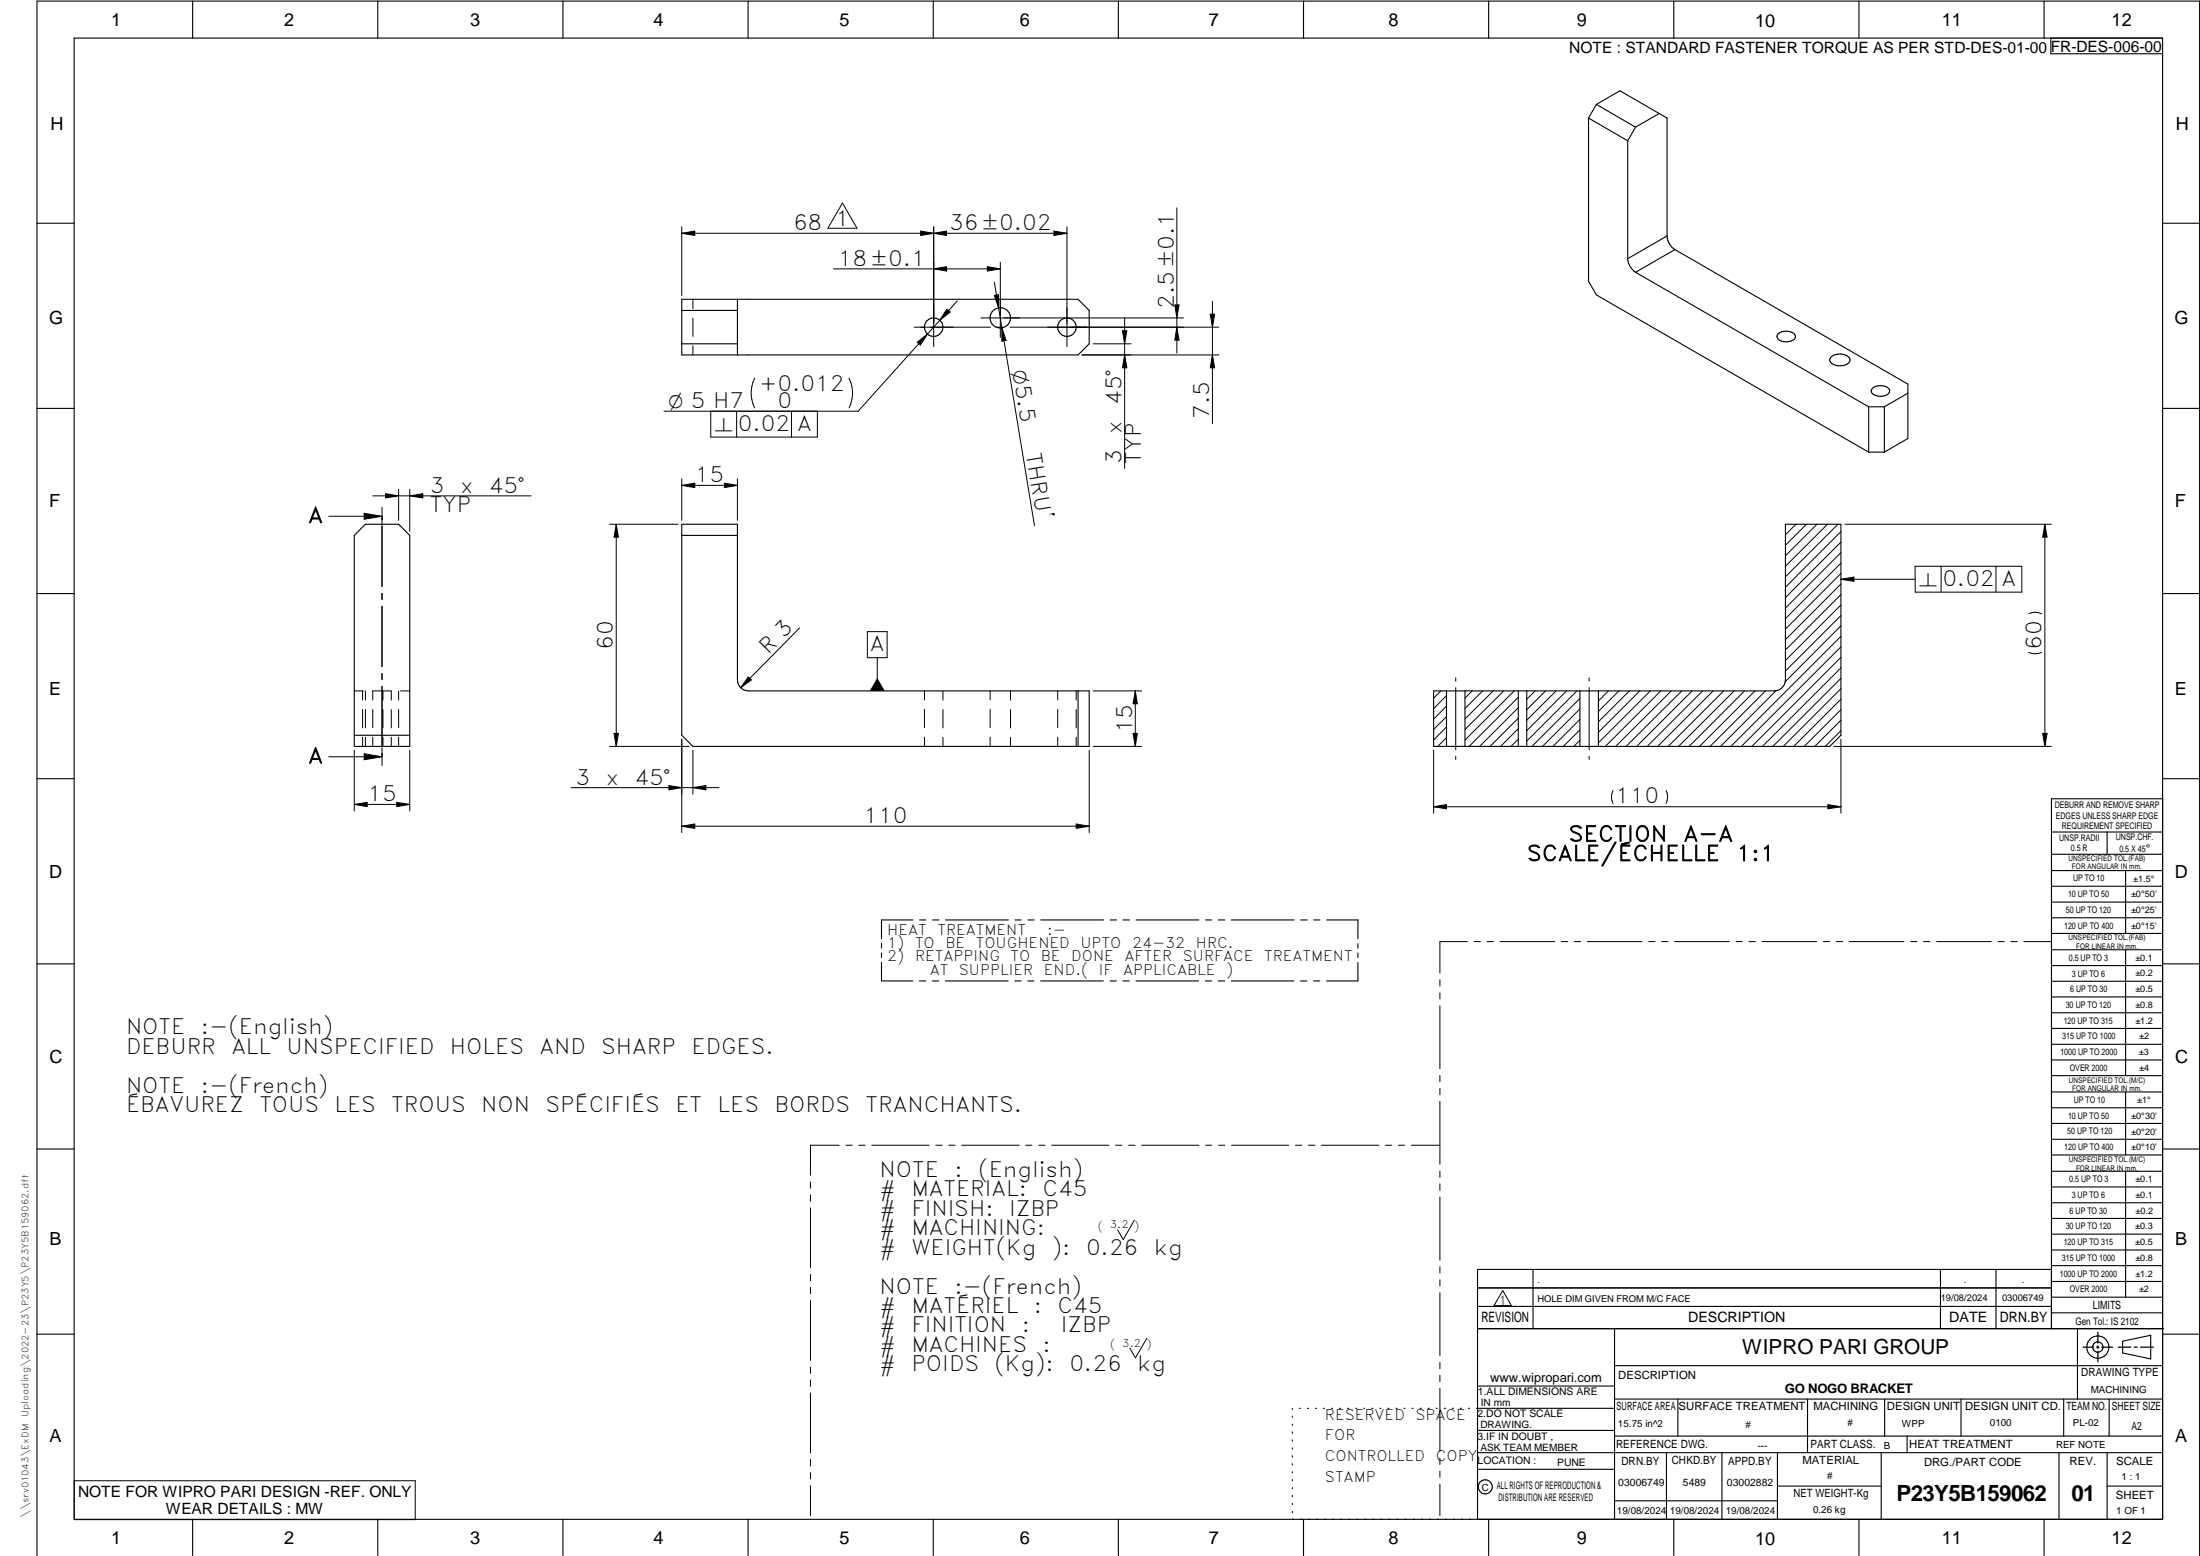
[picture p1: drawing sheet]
<svg xmlns="http://www.w3.org/2000/svg" width="594mm" height="420mm" viewBox="0 0 594 420" stroke-linecap="round" stroke-linejoin="round" font-family="sans-serif">
<g fill="none" stroke="#000" stroke-width=".3">
<path d="M20 10.3h564v400h-564zM52 .3v10M102 .3v10M152 .3v10M202 .3v10M252 .3v10M302 .3v10M352 .3v10M402 .3v10M452 .3v10M502 .3v10M552 .3v10"/>
<path d="M553.8 10.3v4.2h30.2M429 31.9l10.5 6.1M429 31.9v44l2.1 3.7 73.5 42.5M431.1 28.2l6.3-3.7 12.8 7.4v31.8M431.1 28.2l10.6 6.1M431.1 28.2l-2.1 3.7M439.5 38v31.8M441.7 34.3l-2.2 3.7M448 30.6l-6.3 3.7M10 60.3h10M439.5 69.8l.3 1.2 .5 1.2 1.4 1.3M441.7 73.5l62.9 36.4"/>
<path d="M450.2 63.7l.4 1.8 .8 1.1 .9 .8M450.2 63.7l-10.7 6.2M452.3 67.4l62.9 36.3v14.7l-6.4 3.7M452.3 67.4l-10.6 6.1M584 60.3h10M184.1 83.8h15M184.1 80.8h107l3 3v9l-3 3h-107zM184.1 92.8h15M199.1 80.8v15M480.2 90.1a3.4 3.4 0 0 1 4.6 .4 1.53 1.53 0 0 1-1.8 1.7l-.7 .1a2.15 2.15 0 0 1-2.5-1.5zM494.6 96.3a3.7 3.7 0 0 1 4.9 .5 1.68 1.68 0 0 1-1.8 1.9l-.7 .1a2.7 2.7 0 0 1-2.9-1.4l.2-.8zM10 110.3h10"/>
<path d="M504.6 109.9v12.2M504.6 109.9h4.2M505.6 104.9a3.4 3.4 0 0 1 4.6 .3 1.57 1.57 0 0 1-1.8 1.8h-.6a2.18 2.18 0 0 1-2.5-1.4zM508.8 109.9v12.2M515.2 106.2l-6.4 3.7M584 110.3h10M504.6 122.1h4.2M95.7 144.6l3-3h8.9l3.1 3v56.9h-15zM184.1 144.6h15M184.1 141.6h15v42a2.98 2.98 0 0 0 3 3h92v14.9h-107l-3-3zM10 160.3h10M584 160.3h10"/>
<path d="M95.7 198.5h15M291.1 186.6v14.9M387.1 186.6h92a3.1 3.1 0 0 0 3-3v-42h15v56.9l-3 3h-107zM390.6 186.6v14.9M395.6 186.6v14.9M410 186.6v14.9M412.3 186.6v14.9M426.6 186.6v14.9M431.6 186.6v14.9M10 210.3h10M584 215.7h-30v143.1M584 210.3h10"/>
<path d="M554 224.7h30M554 230.7h30M554 235.1h30M554 239.3h30M569 224.7v6M574 235.1v17M238 254.8v1.2M238 257.3v1.2M238 259.8v5.1h8.5M246.5 248.4h-8.5v5M248.3 248.4h1.7M251.8 248.4h1.7"/>
<path d="M255.3 248.4h17M274.1 248.4h1.7M277.6 248.4h1.7M281 248.4h17M299.8 248.4h1.7M303.3 248.4h1.7M306.8 248.4h16.9M325.5 248.4h1.7M329 248.4h1.7M332.5 248.4h17M351.2 248.4h1.8M354.7 248.4h1.7"/>
<path d="M358.3 248.4h8.4v5.1M366.7 259.9v5h-8.5M366.7 254.8v1.2M366.7 257.3v1.3M554 243.6h30M554 247.8h30M554 252.1h30M554 256.5h30M574 256.5v33.9M10 260.3h10M248.3 264.9h1.7M251.8 264.9h1.7"/>
<path d="M255.3 264.9h16.9M274 264.9h1.7M277.5 264.9h1.7M281 264.9h16.9M299.8 264.9h1.6M303.2 264.9h1.8M306.7 264.9h17M325.5 264.9h1.7M329 264.9h1.7M332.5 264.9h16.9M351.2 264.9h1.7M354.7 264.9h1.7"/>
<path d="M554 260.7h30M554 265h30M554 269.2h30M554 273.5h30M554 277.7h30M584 260.3h10M554 282h30M554 286.2h30M554 290.4h30M554 294.9h30M554 299.1h30M574 294.9v17"/>
<path d="M10 310.3h10M554 303.4h30M554 307.6h30M554 311.9h30M554 316.3h30M574 316.3v34M584 310.3h10M554 320.5h30M554 324.8h30M554 329h30M554 333.2h30M554 337.5h30"/>
<path d="M399 358.8h185.2M399 352.8h155M399 347.8h155M414 342.8v16M436 358.8v51.5M524 342.8v16M539 342.8v16M554 341.8h30M554 346h30M554 350.3h30M554 354.5h30M554 342.8h-155v67.5"/>
<path d="M561 358.8v19M10 360.3h10M399 374.3h37M436 377.8h148M453.1 377.8v10M488.1 377.8v14.5M508.9 377.8v10M529.5 377.8v10M557.3 377.8v10M569.5 377.8v10M573.2 362.2l7.6-1.6v6.3l-7.6-1.6zM584 368.8h-148"/>
<path d="M584 360.3h10M349 380.3v.3M349 382.4v.3M349 384.6v.3M349 386.7v.3M349 388.8v.3M349 391v.3M349 393.1v.3M349 395.3v.3M349 397.4v.3M349 399.5v.3M350.9 380.3h.2"/>
<path d="M353.1 380.3h.2M355.2 380.3h.3M357.4 380.3h.3M359.6 380.3h.3M361.7 380.3h.3M363.9 380.3h.3M366.1 380.3h.3M368.3 380.3h.2M370.4 380.3h.3M372.6 380.3h.3M374.8 380.3h.3M376.9 380.3h.4"/>
<path d="M379.1 380.3h.3M381.3 380.3h.3M383.4 380.3h.4M385.6 380.3h.3M387.8 380.3h.3M390 380.3h.3M392.2 380.3h.3M394.3 380.3h.3M396.5 380.3h.3M398.7 380.3h37.3M399 396.7h37M399 392.3h185"/>
<path d="M399 386.2h37M436 387.8h148M450 392.3v18M465 392.3v18M480 392.3v18M508 392.3v18M515 387.8v4.5M556 392.3v18M569 392.3v18M52 410.3v9.7M102 410.3v9.7M152 410.3v9.7"/>
<path d="M202 410.3v9.7M252 410.3v9.7M302 410.3v9.7M349 401.7v.3M349 403.8v.4M349 406v.3M349 408.1v.3M352 410.3v9.7M402 410.3v9.7M436 405.3h44M452 410.3v9.7M480 401.3h28"/>
<path d="M502 410.3v9.7M552 410.3v9.7M569 401.3h15M10 420v-419.7h584v419.7"/>
<circle cx="252.1" cy="88.3" r="2.5"/>
<circle cx="270.1" cy="85.8" r="2.75"/>
<circle cx="288.1" cy="88.3" r="2.5"/>
<circle cx="566.5" cy="363.7" r="1.39"/>
<circle cx="566.5" cy="363.8" r="3"/>
<circle cx="401.1" cy="401.5" r="1.9"/>
</g>
<g fill="none" stroke="#000" stroke-width=".27">
<path d="M227.5 54.8l3.9 6.8h-7.8zM317.8 56.1v39.2M184.1 63l3.5-.6v1.2zM184.1 61.3v18.5M184.1 63h104M225 72.6h45.1M248.6 62.4l7 1.2v-1.2l-7 1.2zM252.1 61.3v32.3M252.1 72.6l3.5-.6v1.2zM266.6 72l3.5 .6-3.5 .6zM268.5 76.2l10.9 65.8M268.5 79.8l1.2-.2v3.5z"/>
<path d="M270.1 70.8v20.3M284.6 62.4l3.5 .6-3.5 .6zM288.1 61.3v32.3M187.1 80.8v2.6M187.1 85.9v4.9M187.1 93.4v2.4M246.9 88.3h20.6M247.7 92.4l2.7-2.2-1.9 3zM255.7 83.5l.9 .7-2.8 2.3zM258.5 81.3l-26.8 29.7h-52.4M264.9 85.9h54.7M269.2 88.3h1.8"/>
<path d="M270.5 88.6l1.2 3.3-1.2 .2zM272.7 88.3h56.4M295.2 92.8h10.2M303.1 89.3h1.2l-.6 3.5zM303.7 95.8l.6 3.5h-1.2zM303.7 85.9v40.6M317.2 82.3h1.2l-.6 3.6zM317.8 88.3l.6 3.5h-1.2zM326.8 84.8h1.2l-.6 3.5zM327.4 95.8l.6 3.5h-1.2zM327.4 81.3v33.1M329.1 95.8h-36.9"/>
<path d="M191.9 111v7h28.8v-7M198.9 111v7M203.8 102.1a9 9 0 0 0 0 8.1M213.7 111v7M229.3 102.1a9 9 0 0 1 0 8.1M88.8 139.4h14.4M98.3 138.6l4.9 .8-4.9 .8zM100.7 133.9h42.7M103.2 137v4.8M104.1 133.3l3.5 .6-3.5 .6zM107.6 132.1v8.4M110.7 133.9l3.5-.6v1.2z"/>
<path d="M110.7 132.1v11.4M184.1 129.3v11.2M184.1 131.1l3.5-.6v1.2zM184.1 131.1h15M195.6 130.5l3.5 .6-3.5 .6zM199.1 129.3v11.2M103.2 142v16.4M164.6 141.6h18.5M166.4 141.6v59.9M166.4 141.6l.6 3.4h-1.2zM485 141.6l-2.9 2.8M487.8 141.6l-5.7 5.6"/>
<path d="M490.6 141.6l-8.5 8.5M493.5 141.6l-11.4 11.3M496.3 141.6l-14.2 14.1M497.1 156.4l3.5-.6v1.2zM497.1 156.4h20.1M497.1 143.6l-15 15M497.1 146.4l-15 15M497.1 149.2l-15 15M497.1 152.1l-15 14.9M497.1 154.9l-15 15M497.1 157.7l-15 15M498.2 141.6h55.7"/>
<path d="M517.1 152.9h28.9v7h-28.8zM524.2 152.9v7M539 152.9v7M552.2 141.6l.6 3.4h-1.2zM552.2 141.6v59.9M103.2 160.2v1.7M103.2 163.7v16.3M215.9 169.5l-15.9 16.2M234.2 170.6h5.4v7h-5.4zM236.9 177.6v9M497.1 177.5l-24 24M497.1 171.8l-29.7 29.7"/>
<path d="M497.1 160.5l-15 15M497.1 163.4l-15 15M497.1 166.2l-15 15M497.1 169l-15 15.1M497.1 174.7l-26.9 26.8M547.8 165.7a3.8 3.8 0 0 1 3.5 0M547.8 176.1a4.1 4.1 0 0 0 3.5 0M95.7 186.6h2.4M97.9 186.6v2.4M97.9 191.6v4.9M97.9 199.1v2.4M98.7 186.6v2.5"/>
<path d="M98.7 191.6v5M98.7 199.1v2.4M100.7 191.6v4.9M100.7 199.1v2.4M103.2 181.8v1.8M103.2 185.3v16.4M103.4 186.6v2.5M103.4 191.6v5M103.4 199.1v2.4M105.6 186.6h-4.9v2.4M105.7 186.6v2.5M105.7 191.6v5"/>
<path d="M105.7 199.1v2.4M107.6 186.6v2.4M107.6 191.6v4.9M107.6 199.1v2.4M108.2 186.6h2.5M165.8 198h1.2l-.6 3.5zM184.1 199.6v25.2M202.1 182.8l.8 .8-2.9 2.1zM249.6 186.6v2.4M249.6 191.6v4.9M249.6 199.1v2.4M254.6 186.6v2.5"/>
<path d="M254.6 191.6v5M254.6 199.1v2.4M267.4 186.6v2.4M267.4 191.6v4.9M267.4 199.1v2.4M272.9 186.6v2.5M272.9 191.6v5M272.9 199.1v2.4M285.6 186.6v2.4M285.6 191.6v4.9M285.6 199.1v2.4M290.6 186.6v2.5"/>
<path d="M290.6 191.6v5M290.6 199.1v2.4M295.2 186.6h13.1M306 198h1.1l-.5 3.5zM306.6 186.6l.5 3.4h-1.1zM306.6 186.6v14.9M389.1 186.6l-2 1.9M390.6 199.1l-2.4 2.4M390.6 187.8l-3.5 3.5M390.6 190.7l-3.5 3.5M390.6 193.5l-3.5 3.5M390.6 196.3l-3.5 3.5"/>
<path d="M393.1 183v.9M393.1 185.7v16.7M397.5 186.6l-1.9 1.9M400.4 186.6l-4.8 4.7M403.2 186.6l-7.6 7.5M406.1 186.6l-10.5 10.4M408.9 186.6l-13.3 13.2M410 196.8l-4.8 4.7M410 188.3l-13.3 13.2M410 191.1l-10.5 10.4M410 199.6l-2 1.9M410 193.9l-7.6 7.6"/>
<path d="M414.5 186.6l-2.2 2.2M417.4 186.6l-5.1 5M420.2 186.6l-7.9 7.9M423 186.6l-10.7 10.7M425.8 186.6l-13.5 13.5M426.6 197.1l-4.5 4.4M426.6 188.6l-12.9 12.9M426.6 191.4l-10.1 10.1M426.6 194.3l-7.3 7.2M426.6 199.9l-1.6 1.6M429.1 183v.9M429.1 185.7v16.7"/>
<path d="M434.3 186.6l-2.7 2.7M437.2 186.6l-5.6 5.5M440 186.6l-8.4 8.3M442.8 186.6l-11.2 11.1M445.6 186.6l-14 14M448.5 186.6l-15 14.9M451.3 186.6l-15 14.9M454.1 186.6l-15 14.9M456.9 186.6l-14.9 14.9M459.8 186.6l-15 14.9M462.6 186.6l-15 14.9M465.4 186.6l-14.9 14.9"/>
<path d="M468.3 186.6l-15 14.9M471.1 186.6l-15 14.9M473.9 186.6l-15 14.9M476.8 186.6l-15 14.9M479.6 186.5l-15 15M497.1 186l-15.6 15.5M497.1 199.6v20M497.1 197.3l-4.2 4.2M497.1 180.3l-21.2 21.2M497.1 188.8l-12.7 12.7M497.1 191.6l-9.9 9.9M497.1 183.2l-18.4 18.3"/>
<path d="M497.1 194.5l-7.1 7M551.6 198h1.2l-.6 3.5zM88.8 204.3h14.4M95.7 202.6v16.4M95.7 217.2l3.4-.5v1.1zM95.7 217.2h15M98.3 203.5l4.9 .8-4.9 .8zM103.2 201.9v4.8M107.1 216.7l3.6 .5-3.6 .6zM110.7 202.6v16.4M154.2 212.7h39.9M164.6 201.5h21.4"/>
<path d="M180.6 212.1l3.5 .6-3.5 .6zM187.1 212.7l3.5-.6v1.2zM187.1 202.6v11.9M294.1 202.6v22.2M295.2 201.5h13.1M387.1 217.8l3.5-.5v1.1zM387.1 202.6v17M387.1 217.8h110M393.1 204.2v.9M429.1 204.2v.9M435.6 213.4a3.9 3.9 0 0 0 0 3.6M449.9 213.4a4.2 4.2 0 0 1 0 3.6"/>
<path d="M493.6 217.3l3.5 .5-3.5 .6zM495.2 201.5h58.7M184.1 223.1l3.5-.6v1.2zM184.1 223.1h110M290.6 222.5l3.5 .6-3.5 .6zM396.2 254.3h-7.4v8.5M398.1 254.3h1.6M401.5 254.3h1.8M405 254.3h14.8M421.6 254.3h1.7M425.1 254.3h1.7M428.6 254.3h14.8"/>
<path d="M445.2 254.3h1.7M448.7 254.3h1.7M452.2 254.3h14.8M468.8 254.3h1.7M472.3 254.3h1.7M475.8 254.3h14.8M492.4 254.3h1.7M495.8 254.3h1.8M499.4 254.3h14.7M516 254.3h1.6M519.4 254.3h1.8M522.9 254.3h14.8"/>
<path d="M539.5 254.3h1.7M543 254.3h1.7M546.5 254.3h7.4M388.8 264.5v1.8M388.8 268.1v1.6M388.8 271.6v17M388.8 290.4v1.7M388.8 293.9v1.7M388.8 297.4v17M218.9 319.2v1.6M226.6 309.2h-7.7v8.1M228.4 309.2h1.7"/>
<path d="M231.9 309.2h1.7M235.4 309.2h15.5M252.7 309.2h1.7M256.2 309.2h1.7M259.7 309.2h15.5M277 309.2h1.7M280.5 309.2h1.7M284 309.2h15.5M301.2 309.2h1.8M304.8 309.2h1.7M308.3 309.2h15.5M325.5 309.2h1.7"/>
<path d="M329.1 309.2h1.6M332.6 309.2h15.4M349.8 309.2h1.7M353.3 309.2h1.7M356.8 309.2h15.5M374.1 309.2h1.7M377.6 309.2h1.7M381.1 309.2h7.7M388.8 316.2v1.7M388.8 319.7v1.7M218.9 322.6v1.8M218.9 326.1v16.2"/>
<path d="M306.3 329.5l-3 5.2-1.5-2.6M388.8 323.2v17.1M218.9 344.1v1.8M218.9 347.6v1.7M218.9 351.2v16.1M388.8 342.1v1.6M388.8 345.6v1.7M388.8 349v17.1M405.8 348.5l2.3 4.1h-4.7zM218.9 369.1v1.7M218.9 372.6v1.8M218.9 376.1v16.2"/>
<path d="M309.7 361.4l-3.1 5.2-1.5-2.6M388.8 367.9v1.7M388.8 371.4v1.7M388.8 374.9v17M20.1 399.8h92v10.5h-92zM218.9 394.1v1.8M218.9 397.6v1.7M388.8 393.7v1.7M388.8 397.2v1.7M218.9 401.2v8.1M388.8 400.7v8.6"/>
</g>
<path d="M566.5 359.7v3M562.5 363.8h2.9M566.1 363.8h.7M566.5 363.4v.7M566.5 364.9v2.8M567.6 363.8h2.9M572 363.8h3.4M576.3 363.8h.8M578 363.8h3.5" fill="none" stroke="#000" stroke-width=".34"/>
<g fill="#000">
<path d="M184.1 63l3.5-.6v1.2zM248.6 62.4l3.5 .6-3.5 .6zM252.1 63l3.5-.6v1.2zM252.1 72.6l3.5-.6v1.2zM266.6 72l3.5 .6-3.5 .6zM268.5 79.8l1.2-.2v3.5zM284.6 62.4l3.5 .6-3.5 .6zM247.7 92.4l2.7-2.2-1.9 3zM255.7 83.5l.9 .7-2.8 2.3zM270.5 88.6l1.2 3.3-1.2 .2zM303.7 95.8l.6 3.5h-1.2zM303.1 89.3h1.2l-.6 3.5z"/>
<path d="M317.8 88.3l.6 3.5h-1.2zM317.2 82.3h1.2l-.6 3.6zM326.8 84.8h1.2l-.6 3.5zM327.4 95.8l.6 3.5h-1.2zM104.1 133.3l3.5 .6-3.5 .6zM110.7 133.9l3.5-.6v1.2zM184.1 131.1l3.5-.6v1.2zM195.6 130.5l3.5 .6-3.5 .6zM98.3 138.6l4.9 .8-4.9 .8zM166.4 141.6l.6 3.4h-1.2zM497.1 156.4l3.5-.6v1.2zM552.2 141.6l.6 3.4h-1.2z"/>
<path d="M165.8 198h1.2l-.6 3.5zM202.1 182.8l.8 .8-2.9 2.1zM236.9 183l2 3.6h-4zM306.6 186.6l.5 3.4h-1.1zM306 198h1.1l-.5 3.5zM551.6 198h1.2l-.6 3.5zM98.3 203.5l4.9 .8-4.9 .8zM95.7 217.2l3.4-.5v1.1zM107.1 216.7l3.6 .5-3.6 .6zM180.6 212.1l3.5 .6-3.5 .6zM187.1 212.7l3.5-.6v1.2zM387.1 217.8l3.5-.5v1.1z"/>
<path d="M493.6 217.3l3.5 .5-3.5 .6zM184.1 223.1l3.5-.6v1.2zM290.6 222.5l3.5 .6-3.5 .6z"/>
</g>
<g font-size="6">
<text x="512.1" y="405.2">P23Y5B159062</text>
<text x="559.4" y="405.2">01</text>
</g>
<g font-size="5.7">
<text x="214.2" y="62.1">68</text>
<text x="225.5" y="61.1">1</text>
<text x="256.3" y="62.1">36±0.02</text>
<text x="226.3" y="71.7">18±0.1</text>
<text x="316.9" y="83.4" transform="rotate(-90 316.9 83.4)">2.5±0.1</text>
<text x="205" y="105.6">+0.012</text>
<text x="210" y="110.2">0</text>
<text x="302.8" y="109.4" transform="rotate(-90 302.8 109.4)">45°</text>
<text x="326.5" y="113.2" transform="rotate(-90 326.5 113.2)">7.5</text>
<text x="199.3" y="116.3">0.02 A</text>
<text x="302.8" y="117.1" transform="rotate(-90 302.8 117.1)">x</text>
<text x="277" y="122.5" transform="rotate(81 277 122.5)">THRU`</text>
<text x="302.8" y="125.3" transform="rotate(-90 302.8 125.3)">3</text>
<text x="308.1" y="125.3" transform="rotate(-90 308.1 125.3)">TYP</text>
<text x="187.7" y="130.2">15</text>
<text x="116.1" y="133">3</text>
<text x="124.2" y="133">x</text>
<text x="132" y="133">45°</text>
<text x="83.2" y="141.1">A</text>
<text x="116.1" y="138.3">TYP</text>
<text x="524.5" y="158.2">0.02 A</text>
<text x="165.5" y="175.5" transform="rotate(-90 165.5 175.5)">60</text>
<text x="207.4" y="176.9" transform="rotate(-45 207.4 176.9)">R 3</text>
<text x="234.9" y="175.8">A</text>
<text x="551.3" y="175.5" transform="rotate(-90 551.3 175.5)">60</text>
<text x="305.7" y="198" transform="rotate(-90 305.7 198)">15</text>
<text x="83.2" y="206.1">A</text>
<text x="155.4" y="211.8">3</text>
<text x="163.6" y="211.8">x</text>
<text x="171.4" y="211.8">45°</text>
<text x="99.2" y="216.4">15</text>
<text x="436.2" y="217">110</text>
<text x="233.2" y="222.2">110</text>
<text x="423.6" y="227.2">SECTION</text>
<text x="454.6" y="227.2">A-A</text>
<text x="412.3" y="232.5">SCALE/ÉCHELLE</text>
<text x="468.9" y="232.5">1:1</text>
<text x="34" y="279.3">NOTE</text>
<text x="54.2" y="279.3">:-(English)</text>
<text x="34" y="284.6">DEBURR</text>
<text x="62.5" y="284.6">ALL</text>
<text x="77.4" y="284.6">UNSPECIFIED</text>
<text x="121.5" y="284.6">HOLES</text>
<text x="145.7" y="284.6">AND</text>
<text x="162.4" y="284.6">SHARP</text>
<text x="186.7" y="284.6">EDGES.</text>
<text x="34" y="295.1">NOTE</text>
<text x="54.2" y="295.1">:-(French)</text>
<text x="34" y="300.3">ÉBAVUREZ</text>
<text x="70" y="300.3">TOUS</text>
<text x="90.3" y="300.3">LES</text>
<text x="105.7" y="300.3">TROUS</text>
<text x="129.9" y="300.3">NON</text>
<text x="147.3" y="300.3">SPÉCIFIÉS</text>
<text x="182.4" y="300.3">ET</text>
<text x="193.8" y="300.3">LES</text>
<text x="209.1" y="300.3">BORDS</text>
<text x="233.7" y="300.3">TRANCHANTS.</text>
<text x="237.5" y="317.8">NOTE</text>
<text x="257.7" y="317.8">:</text>
<text x="264.1" y="317.8">(English)</text>
<text x="237.5" y="323">#</text>
<text x="246.1" y="323">MATERIAL:</text>
<text x="281.5" y="323">C45</text>
<text x="237.5" y="328.3">#</text>
<text x="246.1" y="328.3">FINISH:</text>
<text x="272.5" y="328.3">IZBP</text>
<text x="237.5" y="333.5">#</text>
<text x="246.1" y="333.5">MACHINING:</text>
<text x="237.5" y="338.8">#</text>
<text x="246.1" y="338.8">WEIGHT(Kg</text>
<text x="284" y="338.8">):</text>
<text x="293.3" y="338.8">0.26</text>
<text x="311.6" y="338.8">kg</text>
<text x="237.5" y="349.3">NOTE</text>
<text x="257.7" y="349.3">:-(French)</text>
<text x="237.5" y="354.5">#</text>
<text x="237.5" y="359.8">#</text>
<text x="246.1" y="354.5">MATÉRIEL</text>
<text x="246.1" y="359.8">FINITION</text>
<text x="275.9" y="359.8">:</text>
<text x="279.2" y="354.5">:</text>
<text x="285.6" y="354.5">C45</text>
<text x="286.5" y="359.8">IZBP</text>
<text x="237.5" y="365">#</text>
<text x="246.1" y="365">MACHINES</text>
<text x="281.5" y="365">:</text>
<text x="237.5" y="370.3">#</text>
<text x="246.1" y="370.3">POIDS</text>
<text x="268.5" y="370.3">(Kg):</text>
<text x="288.8" y="370.3">0.26</text>
<text x="307.1" y="370.3">kg</text>
</g>
<text font-size="5.6" x="470.5" y="365.5">WIPRO PARI GROUP</text>
<g font-size="5.4">
<text x="273.4" y="100.3" transform="rotate(81 273.4 100.3)">O5.5</text>
<text x="180.5" y="110.2">O 5 H7</text>
<text x="193" y="116.3">n</text>
<text x="518.2" y="158.2">n</text>
</g>
<g font-size="4.9">
<text x="30" y="6.9">1</text>
<text x="76.7" y="6.9">2</text>
<text x="127" y="6.9">3</text>
<text x="176.5" y="6.9">4</text>
<text x="226.7" y="6.9">5</text>
<text x="275.4" y="6.9">6</text>
<text x="326.4" y="6.9">7</text>
<text x="375" y="6.9">8</text>
<text x="425.8" y="6.9">9</text>
<text x="473.9" y="7.3">10</text>
<text x="524.3" y="6.9">11</text>
<text x="570.2" y="6.9">12</text>
<text x="13.6" y="35.1">H</text>
<text x="587.6" y="35.1">H</text>
<text x="13.2" y="87.5">G</text>
<text x="587.2" y="87.5">G</text>
<text x="13.2" y="137">F</text>
<text x="587.2" y="137">F</text>
<text x="13.2" y="187.6">E</text>
<text x="587.2" y="187.6">E</text>
<text x="13.2" y="237">D</text>
<text x="587.2" y="237">D</text>
<text x="13.4" y="287.1">C</text>
<text x="587.4" y="287.1">C</text>
<text x="13.4" y="336.2">B</text>
<text x="587.4" y="336.2">B</text>
<text x="13.4" y="389.3">A</text>
<text x="587.4" y="389.3">A</text>
<text x="30" y="416.9">1</text>
<text x="76.7" y="416.9">2</text>
<text x="127" y="416.9">3</text>
<text x="176.5" y="416.9">4</text>
<text x="226.7" y="416.9">5</text>
<text x="275.4" y="416.9">6</text>
<text x="326.4" y="416.9">7</text>
<text x="375" y="416.9">8</text>
<text x="425.8" y="416.9">9</text>
<text x="473.9" y="417.3">10</text>
<text x="524.3" y="416.9">11</text>
<text x="570.2" y="416.9">12</text>
</g>
<g font-size="4.2">
<text x="423.7" y="14.3">NOTE : STANDARD FASTENER TORQUE AS PER STD-DES-01-00</text>
<text x="553.8" y="14">FR-DES-006-00</text>
<text x="21.1" y="404.3">NOTE FOR WIPRO PARI DESIGN -REF. ONLY</text>
<text x="44.8" y="408.8">WEAR DETAILS : MW</text>
</g>
<g font-size="3.9">
<text x="239.6" y="252.3">HEAT</text>
<text x="239.6" y="255.9">1)</text>
<text x="247.1" y="255.9">TO</text>
<text x="253.1" y="252.3">TREATMENT</text>
<text x="255.3" y="255.9">BE</text>
<text x="263.5" y="255.9">TOUGHENED</text>
<text x="282.8" y="252.3">:-</text>
<text x="291.8" y="255.9">UPTO</text>
<text x="305.7" y="255.9">24-32</text>
<text x="323" y="255.9">HRC.</text>
<text x="239.6" y="259.5">2)</text>
<text x="247.1" y="259.5">RETAPPING</text>
<text x="251.1" y="263.1">AT</text>
<text x="258.9" y="263.1">SUPPLIER</text>
<text x="272.9" y="259.5">TO</text>
<text x="281.1" y="259.5">BE</text>
<text x="281.8" y="263.1">END.(</text>
<text x="289.3" y="259.5">DONE</text>
<text x="296.7" y="263.1">IF</text>
<text x="303.3" y="263.1">APPLICABLE</text>
<text x="303.7" y="259.5">AFTER</text>
<text x="319.4" y="259.5">SURFACE</text>
<text x="331.1" y="263.1">)</text>
<text x="341.4" y="259.5">TREATMENT</text>
<text x="400" y="357.1">REVISION</text>
<text x="455.9" y="357.1">DESCRIPTION</text>
<text x="526.4" y="357.1">DATE</text>
<text x="540" y="357.1">DRN.BY</text>
<text x="357.8" y="383.3">RESERVED</text>
<text x="382.3" y="383.3">SPACE</text>
<text x="357.8" y="388.9">FOR</text>
<text x="357.8" y="394.5">CONTROLLED</text>
<text x="387.8" y="394.5">COPY</text>
<text x="357.8" y="400">STAMP</text>
</g>
<text font-size="3.6" x="482" y="376.1">GO NOGO BRACKET</text>
<text font-size="3.5" x="402.4" y="373.3">www.wipropari.com</text>
<text font-size="3.4" x="404.6" y="352.3">1</text>
<g font-size="3.1">
<text x="565.1" y="353.5">LIMITS</text>
<text x="562" y="371.7">DRAWING TYPE</text>
<text x="437" y="372.3">DESCRIPTION</text>
<text x="436.5" y="380.8">SURFACE AREA</text>
<text x="453.3" y="380.8">SURFACE TREATMENT</text>
<text x="489.7" y="380.8">MACHINING</text>
<text x="509.5" y="380.8">DESIGN UNIT</text>
<text x="530.6" y="380.8">DESIGN UNIT CD.</text>
<text x="558" y="380.6">TEAM NO.</text>
<text x="570.3" y="380.7">SHEET SIZE</text>
<text x="575.6" y="386.1">A2</text>
<text x="436.4" y="391.1">REFERENCE DWG.</text>
<text x="437.8" y="395.5">DRN.BY</text>
<text x="451.4" y="395.4">CHKD.BY</text>
<text x="466.6" y="395.5">APPD.BY</text>
<text x="486.7" y="395.4">MATERIAL</text>
<text x="488.9" y="390.9">PART CLASS.</text>
<text x="515.6" y="390.9">HEAT TREATMENT</text>
<text x="519.6" y="395.9">DRG./PART CODE</text>
<text x="558.9" y="395.5">REV.</text>
<text x="571.4" y="395.6">SCALE</text>
<text x="484.3" y="404.2">NET WEIGHT-Kg</text>
<text x="571.4" y="404.7">SHEET</text>
</g>
<text font-size="3" x="579.5" y="230.1">°</text>
<g font-size="2.8">
<text x="296.5" y="332.2">( 3.2 )</text>
<text x="560.4" y="357.7">Gen Tol.: IS 2102</text>
<text x="299.8" y="364.1">( 3.2 )</text>
<text x="399.1" y="376.6">1.ALL DIMENSIONS ARE</text>
<text x="399" y="382.7">2.DO NOT SCALE</text>
<text x="399" y="388.7">3.IF IN DOUBT ,</text>
<text x="399" y="395.4">LOCATION :</text>
<text x="420.5" y="396">PUNE</text>
<text x="404.2" y="402">ALL RIGHTS OF REPRODUCTION &amp;</text>
<text x="437" y="401.2">03006749</text>
<text x="454.4" y="401.2">5489</text>
<text x="466.3" y="401.2">03002882</text>
<text x="404.7" y="405.4">DISTRIBUTION ARE RESERVED</text>
</g>
<g font-size="2.7">
<text x="564.6" y="376.2">MACHINING</text>
<text x="399.9" y="379.7">IN mm</text>
<text x="399.7" y="385.7">DRAWING.</text>
<text x="436.9" y="385.4">15.75 in^2</text>
<text x="471.4" y="385.5">#</text>
<text x="498.9" y="385">#</text>
<text x="513.6" y="385.3">WPP</text>
<text x="537.3" y="385.1">0100</text>
<text x="559.7" y="385.1">PL-02</text>
<text x="399.7" y="391.8">ASK TEAM MEMBER</text>
<text x="474.6" y="391.2">---</text>
<text x="508.7" y="391.2">B</text>
<text x="555.2" y="391.1">REF NOTE</text>
<text x="493.4" y="399.5">#</text>
<text x="572.8" y="399.7">1 : 1</text>
<text x="400.1" y="402.5">C</text>
<text x="436.6" y="408.7">19/08/2024</text>
<text x="450.9" y="408.8">19/08/2024</text>
<text x="466" y="408.9">19/08/2024</text>
<text x="489.6" y="408.5">0.26 kg</text>
<text x="571.4" y="408.7">1 OF 1</text>
</g>
<g font-size="2.5">
<text x="554.9" y="218.3">DEBURR AND REMOVE SHARP</text>
<text x="555.2" y="221">EDGES UNLESS SHARP EDGE</text>
<text x="556.1" y="227.1">UNSP.RADII</text>
<text x="556.8" y="223.8">REQUIREMENT SPECIFIED</text>
<text x="571.4" y="226.9">UNSP.CHF.</text>
<text x="559.2" y="229.9">0.5 R</text>
<text x="572.3" y="230.1">0.5 X 45</text>
<text x="559.8" y="238">UP TO 10</text>
<text x="576.1" y="238.1">±1.5°</text>
<text x="558.5" y="242.2">10 UP TO 50</text>
<text x="575.5" y="242.3">±0°50'</text>
<text x="557.4" y="250.7">120 UP TO 400</text>
<text x="557.9" y="246.5">50 UP TO 120</text>
<text x="575.5" y="250.7">±0°15'</text>
<text x="575.5" y="246.5">±0°25'</text>
<text x="558.7" y="259.4">0.5 UP TO 3</text>
<text x="559.5" y="263.7">3 UP TO 6</text>
<text x="576.6" y="263.6">±0.2</text>
<text x="576.6" y="259.4">±0.1</text>
<text x="559" y="267.9">6 UP TO 30</text>
<text x="576.6" y="267.9">±0.5</text>
<text x="557.8" y="272.2">30 UP TO 120</text>
<text x="576.6" y="272.2">±0.8</text>
<text x="556.9" y="280.7">315 UP TO 1000</text>
<text x="557.3" y="276.4">120 UP TO 315</text>
<text x="576.6" y="276.4">±1.2</text>
<text x="577.7" y="280.7">±2</text>
<text x="556.4" y="284.9">1000 UP TO 2000</text>
<text x="577.6" y="284.9">±3</text>
<text x="558.9" y="289.2">OVER 2000</text>
<text x="577.7" y="289.3">±4</text>
<text x="560" y="297.9">UP TO 10</text>
<text x="577.1" y="297.9">±1°</text>
<text x="558.5" y="302.1">10 UP TO 50</text>
<text x="575.5" y="302.1">±0°30'</text>
<text x="557.4" y="310.6">120 UP TO 400</text>
<text x="558.2" y="306.3">50 UP TO 120</text>
<text x="575.5" y="310.6">±0°10'</text>
<text x="575.5" y="306.4">±0°20'</text>
<text x="558.8" y="319.2">0.5 UP TO 3</text>
<text x="559.4" y="323.4">3 UP TO 6</text>
<text x="576.6" y="319.2">±0.1</text>
<text x="576.6" y="323.5">±0.1</text>
<text x="558.9" y="327.7">6 UP TO 30</text>
<text x="576.7" y="327.7">±0.2</text>
<text x="557.8" y="332">30 UP TO 120</text>
<text x="576.6" y="332">±0.3</text>
<text x="556.8" y="340.5">315 UP TO 1000</text>
<text x="557.3" y="336.3">120 UP TO 315</text>
<text x="576.6" y="336.3">±0.5</text>
<text x="576.6" y="340.5">±0.8</text>
<text x="415.2" y="346.4">.</text>
<text x="530.3" y="346.5">.</text>
<text x="545.9" y="346.4">.</text>
<text x="556.2" y="344.7">1000 UP TO 2000</text>
<text x="576.6" y="344.7">±1.2</text>
<text x="415.2" y="351.5">HOLE DIM GIVEN FROM M/C FACE</text>
<text x="524.1" y="351.3">19/08/2024</text>
<text x="540.6" y="351.4">03006749</text>
<text x="558.9" y="349">OVER 2000</text>
<text x="577.6" y="349">±2</text>
</g>
<g font-size="2.4">
<text x="7.7" y="382.7" transform="rotate(-90 7.7 382.7)">Uploading\2022-23\P23Y5\P23Y5B159062.dft</text>
<text x="7.7" y="409.8" transform="rotate(-90 7.7 409.8)">\\srv01043\ExDM</text>
</g>
<g font-size="2.1">
<text x="558.5" y="232.4">UNSPECIFIED TOL.(FAB)</text>
<text x="559.5" y="234.7">FOR ANGULAR IN mm.</text>
<text x="558.6" y="253.9">UNSPECIFIED TOL.(FAB)</text>
<text x="560.7" y="256.3">FOR LINEAR IN mm.</text>
<text x="558.7" y="292.3">UNSPECIFIED TOL.(M/C)</text>
<text x="559.6" y="294.7">FOR ANGULAR IN mm.</text>
<text x="558.7" y="313.7">UNSPECIFIED TOL.(M/C)</text>
<text x="560.6" y="316.1">FOR LINEAR IN mm.</text>
</g>
</svg>
